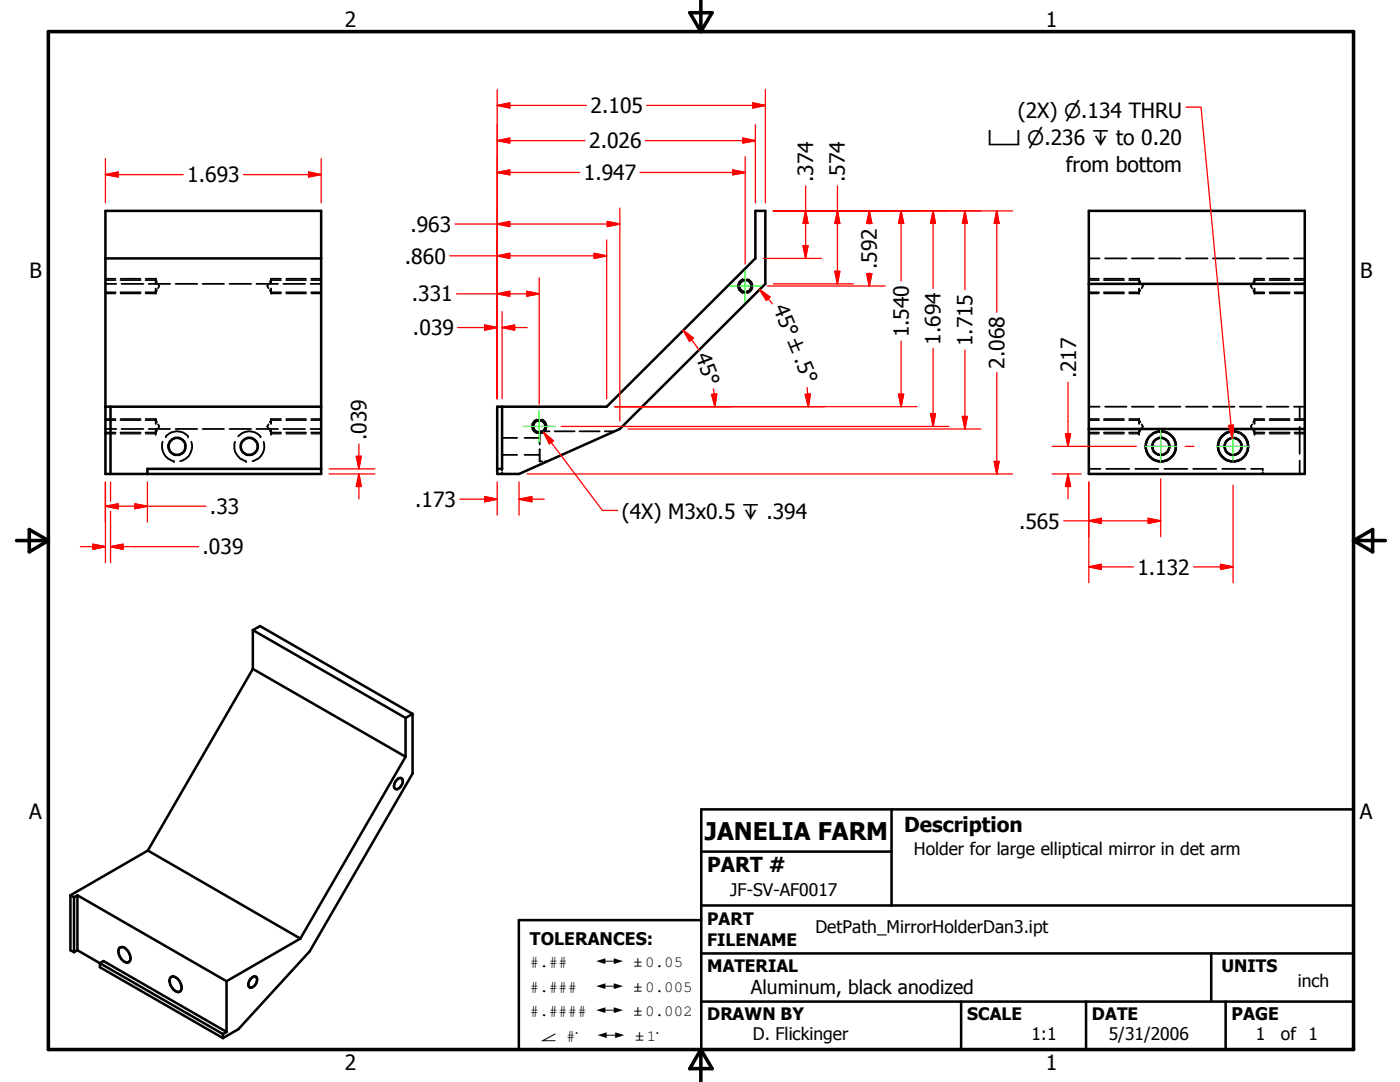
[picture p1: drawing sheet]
<svg xmlns="http://www.w3.org/2000/svg" width="279mm" height="216mm" viewBox="0 0 279 216" stroke-linecap="round" stroke-linejoin="round" font-family="sans-serif">
<g fill="none" stroke="#000" stroke-width=".51">
<path d="M21 42.1h43.1v52.5h-43.1zM21 51.6h43.1M217.3 42.1h43.1v52.5h-43.1zM217.3 56.6h43.1M21 81.2h43.1M22.1 81.2v13.4M64.1 93.6h-34.7v1M99.2 81.2h21.9l29.6-29.6v-9.5h2v14.5l-29 29-20.1 9h-4.4zM100.2 81.2v12.4h-1M217.3 85.6h43.1M50.5 133.5l-21 36.2M50.5 125.7v7.8"/>
<path d="M50.5 125.7l1.4-.8 30.4 17.6M50.5 133.5l30.4 17.5M50.5 125.7l30.4 17.6M79.5 155.4a.62 .62 0 0 1 .8 0 .62 .62 0 0 1 0 .8 1.4 1.4 0 0 1-1.3 1.2 1.08 1.08 0 0 1 .1-1.7zM80.9 143.3v7.7M80.9 151l-21 36.3M82.3 142.5v11.8l-20.5 35.5-14.2 15.6-3.1 1.7M82.3 142.5l-1.4 .8M14.1 178.6v11l.7 .4M14.1 178.6l.7 .4M14.8 179v11M15.5 178.6l29.7 17.2"/>
<path d="M15.5 178.6l-.7 .4M15.5 178.6v11M29.5 169.7l-15.4 8.9M29.5 169.7l30.4 17.6M140 169.9h37.9M177.9 161.5v19.2M15.5 189.6l29 16.7M15.5 189.6l-.7 .4M23.9 189.1a1.31 1.31 0 0 1 1.8 .8 1.59 1.59 0 0 1 0 2.1 2.07 2.07 0 0 1-2.1-2.1zM34 195.2l.1-.2a1.24 1.24 0 0 1 1.8 .8 1.54 1.54 0 0 1 0 2.1 1.58 1.58 0 0 1-1.8-1.2l-.3-.9zM45.2 195.8v10.1M50 195.3a.93 .93 0 0 1 1.1-.4 1.46 1.46 0 0 1-1.2 2.2 1.19 1.19 0 0 1 .1-1.8z"/>
<path d="M59.9 187.3l-14.7 8.5M140 183.6h-36.5v25.8h166.6v-47.9h-130.1v47.9M140 199.9h130.1M140 190.2h130.1M140 180.7h130.1M191.8 199.9v9.5M216.7 199.9v9.5M241.7 190.2v9.7M244.6 199.9v9.5M44.5 206.3v.8M45.2 205.9l-.7 .4M45.2 205.9l-24.5-14.1-.8 .4v.8l24.6 14.1"/>
<circle cx="148.7" cy="57.1" r="1.25"/>
<circle cx="35.3" cy="89.1" r="1.7"/>
<circle cx="49.7" cy="89.1" r="1.71"/>
<circle cx="107.6" cy="85.1" r="1.24"/>
<circle cx="231.6" cy="89.1" r="1.72"/>
<circle cx="231.7" cy="89.1" r="3"/>
<circle cx="246.1" cy="89.1" r="1.71"/>
<circle cx="246.1" cy="89.1" r="3"/>
</g>
<g fill="none" stroke="#000" stroke-width=".25">
<path d="M21 58.6h2.1M21 55.6h2.1M24 58.6h4.1M24 55.6h4.1M29 58.6h2.1M29 55.6h2.1M54.1 58.6h2M54.1 55.6h2M57.1 58.6h4M57.1 55.6h4M62.1 58.6h2M62.1 55.6h2"/>
<path d="M148.3 55.7a1.48 1.48 0 0 0-1.1 1.4 1.48 1.48 0 0 0 1.1 1.4M149.2 55.7a1.5 1.5 0 0 1 1 1.4 1.5 1.5 0 0 1-1 1.4M217.3 58.6h2M217.3 55.6h2M220.3 58.6h4M220.3 55.6h4M225.3 58.6h2M225.3 55.6h2M250.4 58.6h1.9M250.4 55.6h1.9M253.4 58.6h4M253.4 55.6h4"/>
<path d="M258.4 58.6h2M258.4 55.6h2M21 86.6h2.1M21 83.6h2.1M24 86.6h4.1M24 83.6h4.1M29 86.6h2.1M29 83.6h2.1M54.1 86.6h2M54.1 83.6h2M57.1 86.6h4M57.1 83.6h4"/>
<path d="M62.1 86.6h2M62.1 83.6h2M107.2 83.7a1.48 1.48 0 0 0-1.1 1.4 1.48 1.48 0 0 0 1.1 1.4M108.1 83.7a1.48 1.48 0 0 1 1 1.4 1.48 1.48 0 0 1-1 1.4M217.3 86.6h2M217.3 83.6h2M220.3 86.6h4M220.3 83.6h4M225.3 86.6h2M225.3 83.6h2M250.4 86.6h1.9M250.4 83.6h1.9"/>
<path d="M253.4 86.6h4M253.4 83.6h4M258.4 86.6h2M258.4 83.6h2"/>
</g>
<g fill="none" stroke="#000" stroke-width=".35">
<path d="M21 56.6h2.2M21 58.3h2.1M21 55.9h2.1M24 58.3h4.1M24 55.9h4.1M24.3 56.6h4.3M29 55.9h2.1l.2 .4M29.7 56.6h4.3M31.1 55.6v1M31.1 57.6v1M31.3 57.9l-.2 .4h-2.1M31.5 56.7l.3 .4-.3 .4"/>
<path d="M35.1 56.6h4.3M40.4 56.6h4.3M45.8 56.6h4.3M51.2 56.6h4.3M53.6 56.7l-.3 .4 .3 .4M53.8 57.9l.3 .4h2M54.1 55.6v1M54.1 57.6v1M56.1 55.9h-2l-.3 .4M56.6 56.6h4.3M57.1 58.3h4M57.1 55.9h4"/>
<path d="M62 56.6h2.1M62.1 58.3h2M62.1 55.9h2M217.3 58.3h2M217.3 55.9h2M217.3 51.6h2.2M220.3 58.3h4M220.3 55.9h4M220.6 51.6h4.2M225.3 55.9h2l.3 .4M225.9 51.6h4.4M227.3 55.6v1"/>
<path d="M227.3 57.6v1M227.6 57.9l-.3 .4h-2M227.8 56.7l.3 .4-.3 .4M231.3 51.6h4.3M236.7 51.6h4.3M242.1 51.6h4.3M247.4 51.6h4.4M249.9 56.7l-.3 .4 .3 .4M250.1 57.9l.3 .4h1.9M250.4 55.6v1M250.4 57.6v1M252.3 55.9h-1.9l-.3 .4"/>
<path d="M252.8 51.6h4.3M253.4 58.3h4M253.4 55.9h4M258.2 51.6h2.2M258.4 58.3h2M258.4 55.9h2M21 85.6h2.2M21 86.3h2.1M21 83.8h2.1M24 86.3h4.1M24 83.8h4.1M24.3 85.6h4.3"/>
<path d="M29 83.8h2.1l.2 .4M29.7 85.6h4.3M31.1 83.6v1M31.1 85.6v1M31.3 85.9l-.2 .4h-2.1M31.5 84.7l.3 .4-.3 .4M32.5 88.1a3.1 3.1 0 0 0 2.2 3.9M33.1 87.1a2.94 2.94 0 0 1 4.4 0M35.1 85.6h4.3M38.2 88.1a3.1 3.1 0 0 1-2.3 3.9M40.4 85.6h4.3M45.8 85.6h4.3"/>
<path d="M46.9 88.1a3.1 3.1 0 0 0 2.2 3.9M47.5 87.1a2.94 2.94 0 0 1 4.5 0M51.2 85.6h4.3M52.6 88.1a3.1 3.1 0 0 1-2.2 3.9M53.6 84.7l-.3 .4 .3 .4M53.8 85.9l.3 .4h2M54.1 83.6v1M54.1 85.6v1M56.1 83.8h-2l-.3 .4M56.6 85.6h4.3M57.1 86.3h4M57.1 83.8h4"/>
<path d="M62 85.6h2.1M62.1 86.3h2M62.1 83.8h2M100.2 93.6v.3M100.2 94.2v.4M100.2 87.4h3M100.2 90.8h3M104.7 87.4h3M104.7 90.8h3M107.7 89.7v2.4h.5M108.7 92.1h.5M109.7 86.1h-2v2.4"/>
<path d="M110.7 86.1h4M115.7 86.1h4M120.7 86.1h2M217.3 86.3h2M217.3 83.8h2M217.3 81.2h2.2M217.3 93.6h2.3M220.3 86.3h4M220.3 83.8h4M220.6 81.2h4.2M220.8 93.6h4.6M225.3 83.8h2l.3 .4"/>
<path d="M225.9 81.2h4.4M226.6 93.6h4.6M227.3 83.6v1M227.3 85.6v1M227.6 85.9l-.3 .4h-2M227.8 84.7l.3 .4-.3 .4M231.3 81.2h4.3M232.4 93.6h4.6M236.7 81.2h4.3M238.1 93.6h4.6M242.1 81.2h4.3M243.9 93.6h4.6"/>
<path d="M247.4 81.2h4.4M249.7 93.6h2.3v.3M249.9 84.7l-.3 .4 .3 .4M250.1 85.9l.3 .4h1.9M250.4 83.6v1M250.4 85.6v1M252 94.2v.4M252.3 83.8h-1.9l-.3 .4M252.8 81.2h4.3M253.4 86.3h4M253.4 83.8h4M258.2 81.2h2.2"/>
<path d="M258.4 86.3h2M258.4 83.8h2M259.4 81.2v2.6M259.4 85.2v5.4M259.4 91.9v2.7"/>
</g>
<g fill="#000">
<circle cx="31.1" cy="86.6" r=".18"/>
<circle cx="33.1" cy="87.1" r=".18"/>
<circle cx="34.7" cy="92" r=".18"/>
<circle cx="37.5" cy="87.1" r=".18"/>
<circle cx="49.1" cy="92" r=".18"/>
<circle cx="52" cy="87.1" r=".18"/>
<circle cx="54.1" cy="86.6" r=".18"/>
<circle cx="107.7" cy="88.5" r=".18"/>
<circle cx="107.7" cy="89.7" r=".18"/>
<circle cx="227.3" cy="86.6" r=".18"/>
<circle cx="250.4" cy="86.6" r=".18"/>
</g>
<path d="M9.7 6.3h260.4v203.1h-260.4zM137.7 2.5h4.4l-2.2 3.8zM139.9 0v6.3M3.3 107.9h6.4M5.8 105.7l3.9 2.2-3.9 2.2zM270.1 107.9h6.4M270.1 107.9l3.8-2.2v4.4zM139.9 209.4v6.4M139.9 209.4l2.2 3.8h-4.4z" fill="none" stroke="#000" stroke-width=".71"/>
<path d="M145.5 57.1h6.4M148.7 53.9v6.3M104.4 85.1h6.4M107.6 81.9v6.4M228.5 89.1h6.3M231.6 85.9v6.3M242.9 89.1h6.4M246.1 85.9v6.3" fill="none" stroke="#0f0" stroke-width=".25"/>
<path d="M96.7 65.4h2.5" fill="none" stroke="#f00" stroke-width=".25"/>
<path d="M96.7 64.9l2.5 .5-2.5 .5z" fill="#f00"/>
<path d="M96.7 64.9l2.5 .5-2.5 .5zM100.2 65.4h2.5" fill="none" stroke="#f00" stroke-width=".25"/>
<path d="M100.2 65.4l2.5-.5v1z" fill="#f00"/>
<path d="M99.2 58.6h2.5M91.4 65.4h5.3M99.2 62.2v17.3M100.2 65.4l2.5-.5v1zM100.2 62.2v17.3M102.7 65.4h2.5" fill="none" stroke="#f00" stroke-width=".25"/>
<path d="M99.2 58.6l2.5-.5v1z" fill="#f00"/>
<path d="M99.2 58.6l2.5-.5v1zM105.1 58.6h2.5" fill="none" stroke="#f00" stroke-width=".25"/>
<path d="M105.1 58.1l2.5 .5-2.5 .5z" fill="#f00"/>
<path d="M91.1 58.6h8.1M99.2 55.5v24M99.2 51.1h2.5M101.7 58.6h3.4M105.1 58.1l2.5 .5-2.5 .5z" fill="none" stroke="#f00" stroke-width=".25"/>
<path d="M99.2 51.1l2.5-.6v1.1z" fill="#f00"/>
<path d="M99.2 51.1l2.5-.6v1.1zM118.6 51.1h2.5" fill="none" stroke="#f00" stroke-width=".25"/>
<path d="M118.6 50.5l2.5 .6-2.5 .5z" fill="#f00"/>
<path d="M89.7 51.1h9.5M99.2 47.9v31.6M99.2 44.7h2.5M101.7 51.1h16.9M118.6 50.5l2.5 .6-2.5 .5zM121.1 47.9v31.6" fill="none" stroke="#f00" stroke-width=".25"/>
<path d="M99.2 44.7l2.5-.5v1z" fill="#f00"/>
<path d="M99.2 44.7l2.5-.5v1zM121.2 44.7h2.5" fill="none" stroke="#f00" stroke-width=".25"/>
<path d="M121.2 44.2l2.5 .5-2.5 .5z" fill="#f00"/>
<path d="M99.2 34.4h2.5M90.8 44.7h8.4M99.2 41.5v38M101.7 44.7h19.5M121.2 44.2l2.5 .5-2.5 .5zM123.7 41.5v42.5" fill="none" stroke="#f00" stroke-width=".25"/>
<path d="M99.2 34.4l2.5-.5v1z" fill="#f00"/>
<path d="M99.2 34.4l2.5-.5v1zM146.3 34.4h2.4" fill="none" stroke="#f00" stroke-width=".25"/>
<path d="M146.3 33.9l2.4 .5-2.4 .5z" fill="#f00"/>
<path d="M99.2 31.2v48.3M99.2 28.1h2.5M101.7 34.4h14M127.7 34.4h18.6M146.3 33.9l2.4 .5-2.4 .5z" fill="none" stroke="#f00" stroke-width=".25"/>
<path d="M99.2 28.1l2.5-.5v.9z" fill="#f00"/>
<path d="M99.2 28.1l2.5-.5v.9zM148.3 28.1h2.4" fill="none" stroke="#f00" stroke-width=".25"/>
<path d="M148.3 27.6l2.4 .5-2.4 .4z" fill="#f00"/>
<path d="M99.2 24.9v54.6M99.2 21h2.5M101.7 28.1h15.1M128.8 28.1h19.5M148.3 27.6l2.4 .5-2.4 .4zM150.7 24.9v15.6" fill="none" stroke="#f00" stroke-width=".25"/>
<path d="M99.2 21l2.5-.5v1z" fill="#f00"/>
<path d="M99.2 21l2.5-.5v1zM150.2 21h2.5" fill="none" stroke="#f00" stroke-width=".25"/>
<path d="M150.2 20.5l2.5 .5-2.5 .5z" fill="#f00"/>
<path d="M99.2 17.9v61.6M152.7 17.9v22.6M101.7 21h15.4M129.1 21h21.1M148.7 31.2v21.5M150.2 20.5l2.5 .5-2.5 .5zM107.6 55.5v25.1M96.7 99.6h2.5" fill="none" stroke="#f00" stroke-width=".25"/>
<path d="M96.7 99.1l2.5 .5-2.5 .5z" fill="#f00"/>
<path d="M96.7 99.1l2.5 .5-2.5 .5zM103.6 99.6h2.5" fill="none" stroke="#f00" stroke-width=".25"/>
<path d="M103.6 99.6l2.5-.5v1z" fill="#f00"/>
<path d="M160.8 42.1v2.5M91.8 99.6h4.9M99.2 96.2v6.6M103.6 99.6l2.5-.5v1zM103.6 96.2v6.6M106.1 99.6h2.5" fill="none" stroke="#f00" stroke-width=".25"/>
<path d="M160.8 42.1l.4 2.5h-.9z" fill="#f00"/>
<path d="M160.8 42.1l.4 2.5h-.9zM160.8 49.1v2.5" fill="none" stroke="#f00" stroke-width=".25"/>
<path d="M160.3 49.1h.9l-.4 2.5z" fill="#f00"/>
<path d="M160.8 37.1v5M152.4 51.6h11.6M154.3 42.1h9.7M160.3 49.1h.9l-.4 2.5zM160.8 44.6v4.5M167.1 42.1v2.5" fill="none" stroke="#f00" stroke-width=".25"/>
<path d="M167.1 42.1l.5 2.5h-1z" fill="#f00"/>
<path d="M167.1 42.1l.5 2.5h-1zM167.1 54.1v2.5" fill="none" stroke="#f00" stroke-width=".25"/>
<path d="M166.6 54.1h1l-.5 2.5z" fill="#f00"/>
<path d="M167.1 37.1v5M154.3 56.6h16M154.3 42.1h16M166.6 54.1h1l-.5 2.5zM167.1 44.6v9.5M173.5 42.1v2.5" fill="none" stroke="#f00" stroke-width=".25"/>
<path d="M173.5 42.1l.5 2.5h-1z" fill="#f00"/>
<path d="M173.5 42.1l.5 2.5h-1zM173.5 54.6v2.5" fill="none" stroke="#f00" stroke-width=".25"/>
<path d="M173 54.6h1l-.5 2.5z" fill="#f00"/>
<path d="M154.3 42.1h22.4M173 54.6h1l-.5 2.5zM173.5 44.6v.1M173.5 54.4v.2M179.8 42.1v2.5" fill="none" stroke="#f00" stroke-width=".25"/>
<path d="M179.8 42.1l.5 2.5h-1z" fill="#f00"/>
<path d="M179.8 42.1l.5 2.5h-1zM179.8 78.7v2.5" fill="none" stroke="#f00" stroke-width=".25"/>
<path d="M179.3 78.7h1l-.5 2.5z" fill="#f00"/>
<path d="M154.3 42.1h28.7M179.8 44.6v11.4M186.2 42.1v2.5M179.3 78.7h1l-.5 2.5zM179.8 68.1v10.6M122.7 81.2h60.3" fill="none" stroke="#f00" stroke-width=".25"/>
<path d="M186.2 42.1l.5 2.5h-1z" fill="#f00"/>
<path d="M186.2 42.1l.5 2.5h-1zM186.2 82.5v2.6" fill="none" stroke="#f00" stroke-width=".25"/>
<path d="M185.7 82.5h1l-.5 2.6z" fill="#f00"/>
<path d="M154.3 42.1h35.1M186.2 44.6v13M192.6 42.1v2.5M186.2 69.6v12.9M185.7 82.5h1l-.5 2.6z" fill="none" stroke="#f00" stroke-width=".25"/>
<path d="M192.6 42.1l.4 2.5h-.9z" fill="#f00"/>
<path d="M192.6 42.1l.4 2.5h-.9zM192.6 83.1v2.5" fill="none" stroke="#f00" stroke-width=".25"/>
<path d="M192.1 83.1h.9l-.4 2.5z" fill="#f00"/>
<path d="M154.3 42.1h41.4M192.6 44.6v13.2M198.9 42.1v2.5M192.6 69.8v13.3M125.3 85.6h70.4M192.1 83.1h.9l-.4 2.5z" fill="none" stroke="#f00" stroke-width=".25"/>
<path d="M198.9 42.1l.5 2.5h-1z" fill="#f00"/>
<path d="M198.9 42.1l.5 2.5h-1zM198.9 92.1v2.5" fill="none" stroke="#f00" stroke-width=".25"/>
<path d="M198.4 92.1h1l-.5 2.5z" fill="#f00"/>
<path d="M153.2 57.1h23.5M154.3 42.1h47.8M198.9 44.6v17.7M198.9 74.3v17.8M105.2 94.6h96.9M108.5 86.3l1.5 2M112 85.1h77.4M198.4 92.1h1l-.5 2.5z" fill="none" stroke="#f00" stroke-width=".25"/>
<path d="M108.5 86.3l1.9 1.7-.8 .6z" fill="#f00"/>
<path d="M142.5 78.7l.2 2.5M108.5 86.3l1.9 1.7-.8 .6zM108.5 86.3l11.7 15.6h3" fill="none" stroke="#f00" stroke-width=".25"/>
<path d="M142 78.7l1-.1-.3 2.6z" fill="#f00"/>
<path d="M136.4 65.9l1.6 1.9M142 78.7l1-.1-.3 2.6z" fill="none" stroke="#f00" stroke-width=".25"/>
<path d="M136.4 65.9l2 1.6-.8 .6z" fill="#f00"/>
<path d="M21 34.8h2.6M136.4 65.9l2 1.6-.8 .6zM138 67.8l1.5 2.1M142.4 77.6l.1 1.1M122.7 81.2h23.2" fill="none" stroke="#f00" stroke-width=".25"/>
<path d="M21 34.8l2.6-.5v1z" fill="#f00"/>
<path d="M21 34.8l2.6-.5v1zM61.6 34.8h2.5" fill="none" stroke="#f00" stroke-width=".25"/>
<path d="M61.6 34.3l2.5 .5-2.5 .5z" fill="#f00"/>
<path d="M21 31.7v8.8M23.6 34.8h13M48.6 34.8h13M61.6 34.3l2.5 .5-2.5 .5zM64.1 31.7v8.8M18.5 109.1h2.5" fill="none" stroke="#f00" stroke-width=".25"/>
<path d="M18.5 108.6l2.5 .5-2.5 .5z" fill="#f00"/>
<path d="M18.5 108.6l2.5 .5-2.5 .5zM22.1 109.1h2.5" fill="none" stroke="#f00" stroke-width=".25"/>
<path d="M22.1 109.1l2.5-.5v1z" fill="#f00"/>
<path d="M21 96.2v16.1M22.1 96.2v3.8M16 109.1h2.5M21 101h2.6M22.1 109.1l2.5-.5v1zM22.1 102v10.3M24.6 109.1h15" fill="none" stroke="#f00" stroke-width=".25"/>
<path d="M21 101l2.6-.5v1z" fill="#f00"/>
<path d="M21 101l2.6-.5v1zM26.9 101h2.5" fill="none" stroke="#f00" stroke-width=".25"/>
<path d="M26.9 100.5l2.5 .5-2.5 .5z" fill="#f00"/>
<path d="M21 96.2v8M29.4 96.2v8M71.6 91.1v2.5M23.6 101h3.3M26.9 100.5l2.5 .5-2.5 .5zM29.4 101h11.7" fill="none" stroke="#f00" stroke-width=".25"/>
<path d="M71.1 91.1h1l-.5 2.5z" fill="#f00"/>
<path d="M71.1 91.1h1l-.5 2.5zM71.6 94.6v2.5" fill="none" stroke="#f00" stroke-width=".25"/>
<path d="M71.6 94.6l.5 2.5h-1z" fill="#f00"/>
<path d="M65.7 93.6h9.1M65.7 94.6h9.1M71.6 94.6l.5 2.5h-1zM71.6 88.6v2.5M71.6 97.1v2.5M213.1 94.6v2.5" fill="none" stroke="#f00" stroke-width=".25"/>
<path d="M213.1 94.6l.6 2.5h-1.1z" fill="#f00"/>
<path d="M213.1 94.6l.6 2.5h-1.1zM213.1 86.6v2.5" fill="none" stroke="#f00" stroke-width=".25"/>
<path d="M212.6 86.6h1.1l-.6 2.5z" fill="#f00"/>
<path d="M213.1 76.3v10.3M210 94.6h5.7M210 89.1h16.8M212.6 86.6h1.1l-.6 2.5zM213.1 97.1v2.5M236.6 89.1h1.7M217.3 103.9h2.5" fill="none" stroke="#f00" stroke-width=".25"/>
<path d="M217.3 103.9l2.5-.5v1z" fill="#f00"/>
<path d="M217.3 103.9l2.5-.5v1zM229.2 103.9h2.4" fill="none" stroke="#f00" stroke-width=".25"/>
<path d="M229.2 103.4l2.4 .5-2.4 .5z" fill="#f00"/>
<path d="M217.3 96.2v10.9M231.6 95.5v11.6M212.3 103.9h5M217.3 113.1h2.5M219.8 103.9h9.4M229.2 103.4l2.4 .5-2.4 .5z" fill="none" stroke="#f00" stroke-width=".25"/>
<path d="M217.3 113.1l2.5-.5v1z" fill="#f00"/>
<path d="M217.3 113.1l2.5-.5v1zM243.6 113.1h2.5" fill="none" stroke="#f00" stroke-width=".25"/>
<path d="M243.6 112.6l2.5 .5-2.5 .5z" fill="#f00"/>
<path d="M217.3 96.2v20.1M245.7 84.9l.2 2.5M246.1 96.8v19.5M219.8 113.1h6.4M238.2 113.1h5.4M243.6 112.6l2.5 .5-2.5 .5z" fill="none" stroke="#f00" stroke-width=".25"/>
<path d="M245.2 84.9l1-.1-.3 2.6z" fill="#f00"/>
<path d="M236.7 21.4h3l6.2 66M151.6 57.8l1.7 1.8M245.2 84.9l1-.1-.3 2.6z" fill="none" stroke="#f00" stroke-width=".25"/>
<path d="M151.6 57.8l2.1 1.5-.7 .6z" fill="#f00"/>
<path d="M151.6 57.8l2.1 1.5-.7 .6zM161.2 78.7l.1 2.5" fill="none" stroke="#f00" stroke-width=".25"/>
<path d="M160.7 78.7l1-.1-.4 2.6z" fill="#f00"/>
<path d="M153.3 59.6l.8 1M160.7 78.7l1-.1-.4 2.6zM161.1 77.3l.1 1.4M122.7 81.2h41.8" fill="none" stroke="#f00" stroke-width=".25"/>
<text font-size="4.9" x="140.7" y="167.6">JANELIA FARM</text>
<g font-size="4.2">
<text x="68.8" y="5.4">2</text>
<text x="208.7" y="5.4">1</text>
<text x="117.9" y="22.6">2.105</text>
<text x="203.1" y="23.6">(2X) n.134 THRU</text>
<text x="117.6" y="29.6">2.026</text>
<text x="116.5" y="35.9">1.947</text>
<text x="212.7" y="34.2">from bottom</text>
<text x="37.4" y="36.4">1.693</text>
<text x="162.3" y="36.3" transform="rotate(-90 162.3 36.3)">.374</text>
<text x="168.6" y="36.3" transform="rotate(-90 168.6 36.3)">.574</text>
<text x="81.9" y="46.3">.963</text>
<text x="80.8" y="52.6">.860</text>
<text x="175" y="53.7" transform="rotate(-90 175 53.7)">.592</text>
<text x="5.9" y="55.5">B</text>
<text x="271.4" y="55.5">B</text>
<text x="82.2" y="60.2">.331</text>
<text x="154.2" y="61.5" transform="rotate(67 154.2 61.5)">45° `.5°</text>
<text x="82.4" y="66.9">.039</text>
<text x="138.7" y="71.1" transform="rotate(69 138.7 71.1)">45°</text>
<text x="181.4" y="67.3" transform="rotate(-90 181.4 67.3)">1.540</text>
<text x="187.7" y="68.8" transform="rotate(-90 187.7 68.8)">1.694</text>
<text x="194.1" y="69.1" transform="rotate(-90 194.1 69.1)">1.715</text>
<text x="200.4" y="73.5" transform="rotate(-90 200.4 73.5)">2.068</text>
<text x="214.8" y="75.5" transform="rotate(-90 214.8 75.5)">.217</text>
<text x="73.2" y="87.8" transform="rotate(-90 73.2 87.8)">.039</text>
<text x="82.8" y="101.1">.173</text>
<text x="41.9" y="102.6">.33</text>
<text x="124.1" y="103.5">(4X) M3x0.5 x .394</text>
<text x="203.4" y="105.5">.565</text>
<text x="40.4" y="110.6">.039</text>
<text x="227" y="114.6">1.132</text>
<text x="5.8" y="163.4">A</text>
<text x="271.4" y="163.4">A</text>
<text x="68.8" y="213.5">2</text>
<text x="208.7" y="213.5">1</text>
</g>
<g font-size="4.1">
<text x="180.4" y="166.1">Description</text>
<text x="141.1" y="174">PART #</text>
</g>
<text font-size="4" x="197.1" y="28.9">v n.236 x to 0.20</text>
<text font-size="3.8" x="149.9" y="198.3">Aluminum, black anodized</text>
<g font-size="3.5">
<text x="182.4" y="170.5">Holder for large elliptical mirror in det arm</text>
<text x="145.8" y="178.8">JF-SV-AF0017</text>
<text x="105.7" y="188.5">TOLERANCES:</text>
<text x="162.7" y="186.1">DetPath_MirrorHolderDan3.ipt</text>
<text x="259" y="197">inch</text>
<text x="245.8" y="203.6">PAGE</text>
<text x="150.2" y="207.6">D. Flickinger</text>
<text x="205.8" y="207.5">1:1</text>
<text x="221.3" y="207.6">5/31/2006</text>
<text x="250.6" y="207.5">1</text>
<text x="255.6" y="207.6">of 1</text>
</g>
<g font-size="3.4">
<text x="141.1" y="184.6">PART</text>
<text x="141.1" y="188.7">FILENAME</text>
<text x="141.1" y="194">MATERIAL</text>
<text x="243.8" y="194">UNITS</text>
<text x="141.1" y="203.6">DRAWN BY</text>
<text x="193" y="203.6">SCALE</text>
<text x="217.9" y="203.6">DATE</text>
</g>
<g font-size="3.1">
<text x="105.7" y="197.9">#.###</text>
<text x="105.7" y="193">#.##</text>
<text x="128.8" y="193">0.05</text>
<text x="128.8" y="197.9">0.005</text>
<text x="105.7" y="202.7">#.####</text>
<text x="128.8" y="202.7">0.002</text>
<text x="113" y="207.6">#</text>
<text x="129.1" y="207.6">1</text>
</g>
<g font-size="2.4">
<text x="119" y="193">#</text>
<text x="119" y="197.9">#</text>
<text x="126.6" y="193">`</text>
<text x="126.6" y="197.9">`</text>
<text x="119" y="202.7">#</text>
<text x="126.6" y="202.7">`</text>
<text x="108.1" y="207.6">a</text>
<text x="114.9" y="207.6">~</text>
<text x="119.3" y="207.6">#</text>
<text x="126.9" y="207.6">`</text>
<text x="131" y="207.6">~</text>
</g>
</svg>
